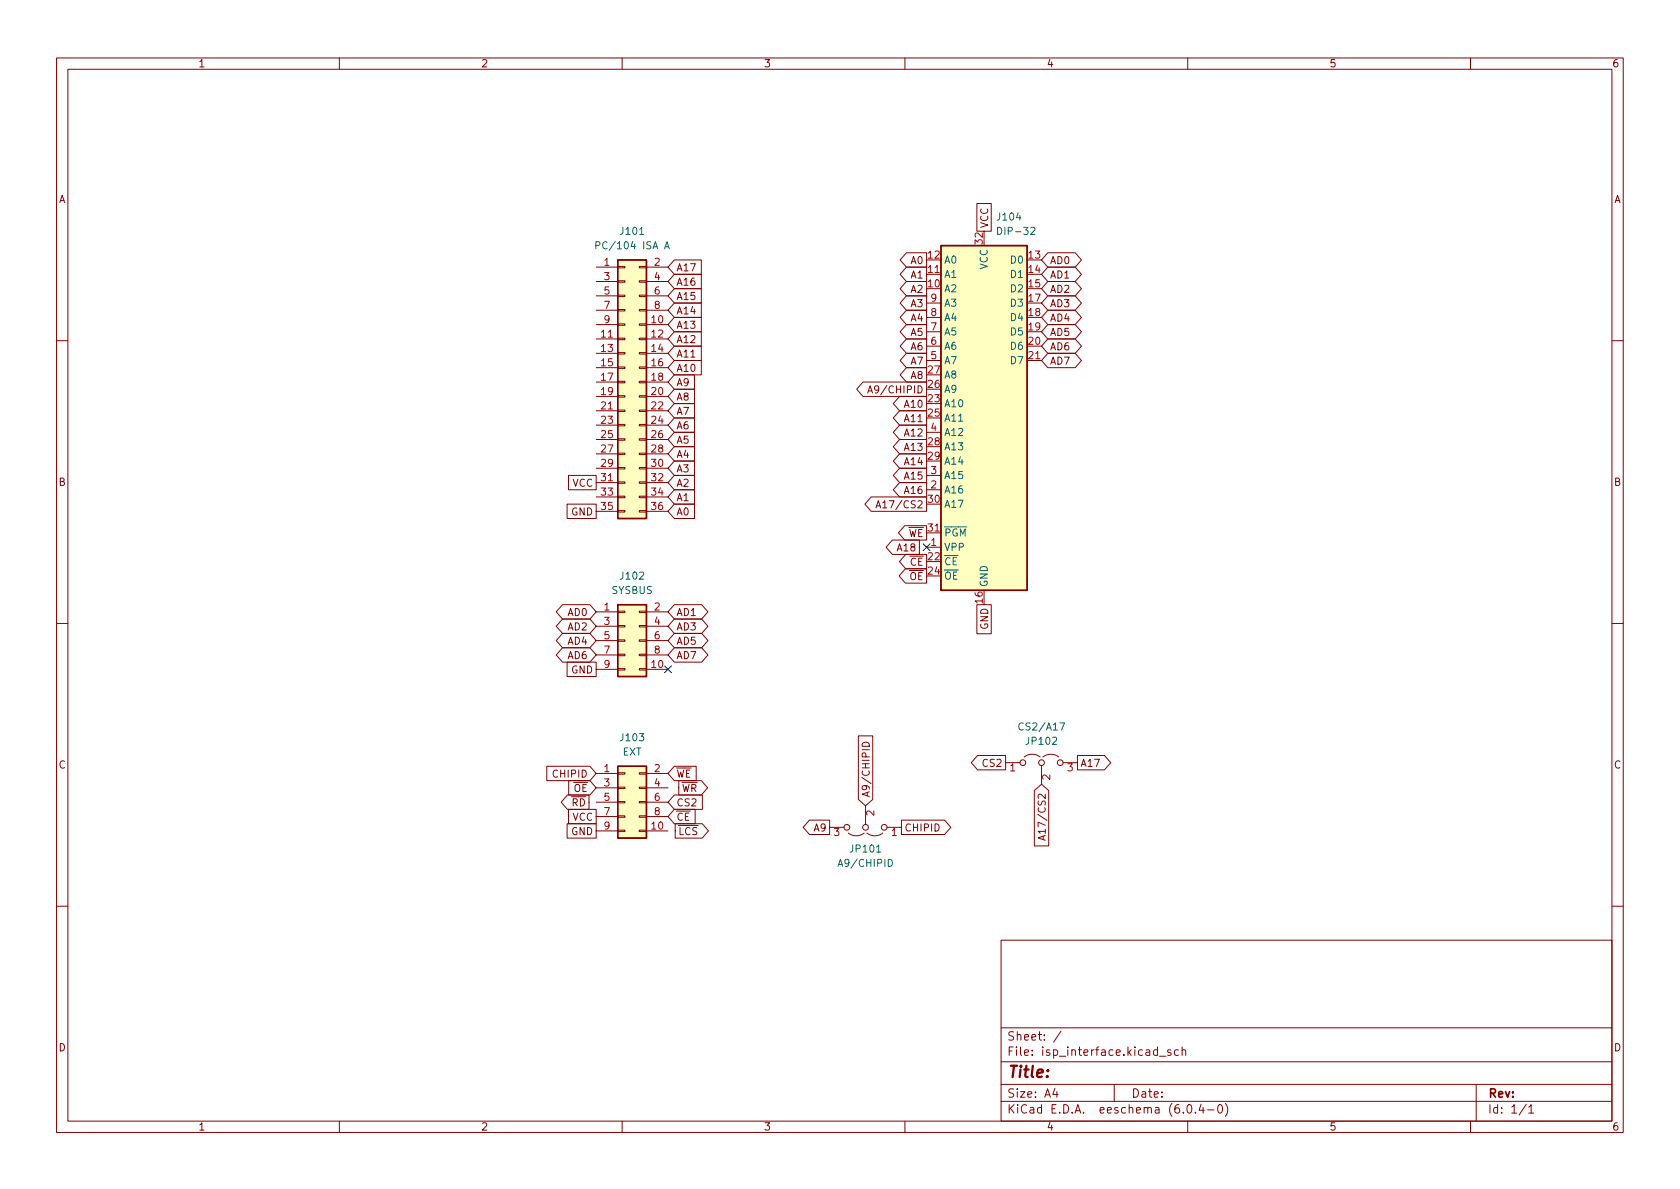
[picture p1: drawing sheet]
<svg xmlns="http://www.w3.org/2000/svg" width="297mm" height="210mm" viewBox="0 0 297 210" stroke-linecap="round" stroke-linejoin="round" font-family="sans-serif">
<g fill="none" stroke="#840000" stroke-width=".18">
<path d="M10 10.2h277v190.1h-277zM12 12.2h273v186.1h-273zM60 10.2v2M110 10.2v2M160 10.2v2M210 10.2v2M260 10.2v2M172.7 36h2.6v4.9h-2.6zM105.4 47.2h3.8M105.4 57.4h3.8M105.4 59.9h3.8M105.4 49.8h3.8"/>
<path d="M105.4 52.3h3.8M105.4 54.9h3.8M109.2 59.8h1.3v.3h-1.3zM109.2 57.3h1.3v.2h-1.3zM109.2 54.7h1.3v.3h-1.3zM109.2 52.2h1.3v.2h-1.3zM109.2 49.7h1.3v.2h-1.3zM109.2 47.1h1.3v.3h-1.3zM113 59.8h1.3v.3h-1.3zM113 57.3h1.3v.2h-1.3zM113 54.7h1.3v.3h-1.3zM113 52.2h1.3v.2h-1.3z"/>
<path d="M113 49.7h1.3v.2h-1.3zM113 47.1h1.3v.3h-1.3zM114.3 47.2h3.8M114.3 57.4h3.8M114.3 59.9h3.8M114.3 49.8h3.8M114.3 52.3h3.8M114.3 54.9h3.8M119.2 58.7h4.8v2.5h-4.8l-1.1-1.3zM119.2 53.6h4.8v2.5h-4.8l-1.1-1.2zM119.2 48.5h4.8v2.5h-4.8l-1.1-1.2zM119.2 56.1h4.8v2.6h-4.8l-1.1-1.3z"/>
<path d="M119.2 51h4.8v2.6h-4.8l-1.1-1.3zM119.2 46h4.8v2.5h-4.8l-1.1-1.3zM160.3 44.7h3.5v2.5h-3.5l-1.1-1.2zM160.3 52.3h3.5v2.6h-3.5l-1.1-1.3zM160.3 47.2h3.5v2.6h-3.5l-1.1-1.3zM160.3 54.9h3.5v2.5h-3.5l-1.1-1.3zM160.3 49.8h3.5v2.5h-3.5l-1.1-1.3zM160.3 59.9h3.5v2.6h-3.5l-1.1-1.3zM160.3 57.4h3.5v2.5h-3.5l-1.1-1.2zM163.8 48.5h2.6M163.8 58.7h2.6M163.8 56.1h2.6"/>
<path d="M163.8 53.6h2.6M185.3 49.8h4.8l1.1 1.2-1.1 1.3h-4.8l-1.2-1.3zM185.3 47.2h4.8l1.1 1.3-1.1 1.3h-4.8l-1.2-1.3zM185.3 59.9h4.8l1.1 1.3-1.1 1.3h-4.8l-1.2-1.3zM185.3 57.4h4.8l1.1 1.3-1.1 1.2h-4.8l-1.2-1.2zM185.3 52.3h4.8l1.1 1.3-1.1 1.3h-4.8l-1.2-1.3zM185.3 44.7h4.8l1.1 1.3-1.1 1.2h-4.8l-1.2-1.2zM185.3 54.9h4.8l1.1 1.2-1.1 1.3h-4.8l-1.2-1.3zM10 60.2h2M105.4 62.5h3.8M105.4 65h3.8M105.4 67.6h3.8"/>
<path d="M105.4 70.1h3.8M105.4 72.6h3.8M105.4 75.2h3.8M105.4 77.7h3.8M109.2 77.6h1.3v.2h-1.3zM109.2 75.1h1.3v.2h-1.3zM109.2 72.5h1.3v.3h-1.3zM109.2 70h1.3v.2h-1.3zM109.2 67.4h1.3v.3h-1.3zM109.2 64.9h1.3v.2h-1.3zM109.2 62.4h1.3v.2h-1.3zM113 77.6h1.3v.2h-1.3z"/>
<path d="M113 75.1h1.3v.2h-1.3zM113 72.5h1.3v.3h-1.3zM113 70h1.3v.2h-1.3zM113 67.4h1.3v.3h-1.3zM113 64.9h1.3v.2h-1.3zM113 62.4h1.3v.2h-1.3zM114.3 62.5h3.8M114.3 65h3.8M114.3 67.6h3.8M114.3 70.1h3.8M114.3 72.6h3.8M114.3 75.2h3.8"/>
<path d="M114.3 77.7h3.8M119.2 61.2h4.8v2.5h-4.8l-1.1-1.2zM119.2 68.8h3.6v2.6h-3.6l-1.1-1.3zM119.2 63.7h4.8v2.6h-4.8l-1.1-1.3zM119.2 71.4h3.6v2.5h-3.6l-1.1-1.3zM119.2 79h3.6v2.5h-3.6l-1.1-1.2zM119.2 66.3h3.6v2.5h-3.6l-1.1-1.2zM119.2 76.4h3.6v2.6h-3.6l-1.1-1.3zM119.2 73.9h3.6v2.5h-3.6l-1.1-1.2zM152.6 67.6h11.2v2.5h-11.2l-1.1-1.3zM153.4 69.5l.4-1.3 .5 1.3M153.5 69.1h.6"/>
<path d="M159.1 75.2h4.7v2.5h-4.7l-1.2-1.3zM159.1 70.1h4.7v2.5h-4.7l-1.2-1.2zM159.1 72.6h4.7v2.6h-4.7l-1.2-1.3zM159.1 77.7h4.7v2.6h-4.7l-1.2-1.3zM160.3 62.5h3.5v2.5h-3.5l-1.1-1.3zM160.3 65h3.5v2.6h-3.5l-1.1-1.3zM163.8 63.7h2.6M163.8 76.4h2.6M163.8 61.2h2.6M181.6 63.7h2.5M185.3 62.5h4.8l1.1 1.2-1.1 1.3h-4.8l-1.2-1.3zM285 60.2h2"/>
<path d="M100.3 89.1h5.1v2.6h-5.1zM100.5 84.1h4.9v2.5h-4.9zM105.4 80.3h3.8M105.4 82.8h3.8M105.4 85.3h3.8M105.4 87.9h3.8M105.4 90.4h3.8M109.2 90.3h1.3v.2h-1.3zM109.2 87.8h1.3v.2h-1.3zM109.2 85.2h1.3v.3h-1.3zM109.2 82.7h1.3v.2h-1.3zM109.2 80.1h1.3v.3h-1.3z"/>
<path d="M113 90.3h1.3v.2h-1.3zM113 87.8h1.3v.2h-1.3zM113 85.2h1.3v.3h-1.3zM113 82.7h1.3v.2h-1.3zM113 80.1h1.3v.3h-1.3zM114.3 80.3h3.8M114.3 82.8h3.8M114.3 85.3h3.8M114.3 87.9h3.8M114.3 90.4h3.8M119.2 81.5h3.6v2.6h-3.6l-1.1-1.3zM119.2 86.6h3.6v2.5h-3.6l-1.1-1.2z"/>
<path d="M119.2 89.1h3.6v2.6h-3.6l-1.1-1.3zM119.2 84.1h3.6v2.5h-3.6l-1.1-1.3zM154 87.9h9.8v2.5h-9.8l-1.1-1.3zM154.9 89.8l.4-1.3 .4 1.3M155 89.5h.6M157.8 95.5h4.8v2.5h-4.8l-1.1-1.2zM159.1 80.3h4.7v2.5h-4.7l-1.2-1.3zM159.1 82.8h4.7v2.5h-4.7l-1.2-1.2zM159.1 85.3h4.7v2.6h-4.7l-1.2-1.3zM160 93h3.8v2.5h-3.8l-1.2-1.3zM160.1 98h3.7v2.6h-3.7l-1.1-1.3zM163.8 96.8h2.6"/>
<path d="M163.8 86.6h2.6M163.8 84.1h2.6M163.8 94.2h2.6M10 110.2h2M99.5 112h4.8l1.1 1.3-1.1 1.2h-4.8l-1.2-1.2zM99.5 114.5h4.8l1.1 1.3-1.1 1.3h-4.8l-1.2-1.3zM99.5 109.5h4.8l1.1 1.2-1.1 1.3h-4.8l-1.2-1.3zM99.5 106.9h4.8l1.1 1.3-1.1 1.3h-4.8l-1.2-1.3zM100.3 117.1h5.1v2.5h-5.1zM105.4 108.2h3.8M105.4 118.4h3.8M105.4 110.7h3.8"/>
<path d="M105.4 113.3h3.8M105.4 115.8h3.8M109.2 118.2h1.3v.3h-1.3zM109.2 115.7h1.3v.2h-1.3zM109.2 113.2h1.3v.2h-1.3zM109.2 110.6h1.3v.3h-1.3zM109.2 108.1h1.3v.2h-1.3zM113 118.2h1.3v.3h-1.3zM113 115.7h1.3v.2h-1.3zM113 113.2h1.3v.2h-1.3zM113 110.6h1.3v.3h-1.3zM113 108.1h1.3v.2h-1.3z"/>
<path d="M114.3 108.2h3.8M114.3 118.4h3.8M114.3 110.7h3.8M114.3 113.3h3.8M114.3 115.8h3.8M119.2 106.9h4.9l1.1 1.3-1.1 1.3h-4.9l-1.1-1.3zM119.2 112h4.9l1.1 1.3-1.1 1.2h-4.9l-1.1-1.2zM119.2 109.5h4.9l1.1 1.2-1.1 1.3h-4.9l-1.1-1.3zM119.2 114.5h4.9l1.1 1.3-1.1 1.3h-4.9l-1.1-1.3zM160.1 100.6h3.7v2.5h-3.7l-1.1-1.3zM172.7 106.9h2.6v5.2h-2.6zM285 110.2h2"/>
<path d="M96.7 135.5h7.6l1.1 1.3-1.1 1.2h-7.6zM100.5 138h3.8l1.1 1.3-1.1 1.3h-3.8zM105.4 136.8h3.8M105.4 139.3h3.8M109.2 139.2h1.3v.2h-1.3zM109.2 136.6h1.3v.3h-1.3zM113 139.2h1.3v.2h-1.3zM113 136.6h1.3v.3h-1.3zM114.3 136.8h3.8M114.3 139.3h3.8M119.2 135.5h3.9v2.5h-3.9l-1.1-1.2zM120 138h4l1.1 1.3-1.1 1.3h-4z"/>
<path d="M151.8 130.1h2.5v11.3l-1.3 1.1-1.2-1.1zM152.6 131.4a.66 .66 0 0 1 .8-.1 .66 .66 0 0 1 .3 .7h-1.3zM172.8 133.6h5v2.5h-5l-1.1-1.2zM177.8 134.9h2.5M181.1 133.9a2.26 2.26 0 0 1 2.8 0M182.9 139.8l1.2-1.1 1.3 1.1v9.8h-2.5zM184.1 135.4v3.3M184.4 133.9a2.26 2.26 0 0 1 2.8 0M188 134.9h2.5M190.5 133.6h4.8l1.1 1.3-1.1 1.2h-4.8zM100.3 145.7h5.1v2.5h-5.1zM100.3 140.6h3.8v2.5h-3.8l-1.1-1.2z"/>
<path d="M100.5 143.1h4.9v2.6h-4.9zM105.4 146.9h3.8M105.4 141.9h3.8M105.4 144.4h3.8M109.2 146.8h1.3v.3h-1.3zM109.2 144.3h1.3v.2h-1.3zM109.2 141.7h1.3v.3h-1.3zM113 146.8h1.3v.3h-1.3zM113 144.3h1.3v.2h-1.3zM113 141.7h1.3v.3h-1.3zM114.3 146.9h3.8M114.3 141.9h3.8"/>
<path d="M114.3 144.4h3.8M119.2 143.1h3.7v2.6h-3.7l-1.1-1.3zM119.2 140.6h5v2.5h-5l-1.1-1.2zM119.4 145.7h4.8l1.1 1.2-1.1 1.3h-4.8zM120.2 146.3v1.3h.6M122 146.4a.6 .6 0 0 0-.8 .5 .6 .6 0 0 0 .5 .7l.3-.1M123.2 146.4l-.5-.1-.2 .3 .1 .3 .5 .2v.4l-.1 .1-.5-.1M143.1 145h3.6v2.6h-3.6l-1.1-1.3zM146.7 146.3h2.5M150 147.3a2.26 2.26 0 0 0 2.8 0M153 142.5v3.3M153.3 147.3a2.26 2.26 0 0 0 2.8 0"/>
<path d="M156.8 146.3h2.6M159.4 145h7.6l1.1 1.3-1.1 1.3h-7.6zM184.5 147.9v.6M184.8 147.7l-1.3 .5 1.3 .4M10 160.2h2M177 166.3h108v32h-108zM285 160.2h2M60 198.3v2M110 198.3v2M160 198.3v2M177 194.8h108M177 191.8h108"/>
<path d="M177 187.8h108M177 181.8h108M186.5 192.5l-.4 1h1M186.9 193v1M187.6 182.4l-1.3 1.9M197 191.8v3M205 186.8h1.1M207 185.7l-.4-.1-.2 .2 .1 .3 .5 .1v.4h-.6M208.4 185.7l-.5-.1-.3 .3v.4l.2 .3h.6M209 185.8l.2-.2 .4 .1v.9M209 185.1v1.5M210 198.3v2"/>
<path d="M210.1 195.4l.1-.1a.81 .81 0 0 1 .6 .7 .81 .81 0 0 1-.3 .8h-.1a.81 .81 0 0 1-.6-.6 .81 .81 0 0 1 .3-.8zM211.4 196.7v.1M212.4 195.3l-.4 1h.9M212.7 195.8v1M213.5 196.3h1.1M215.5 195.4l.1-.1a.81 .81 0 0 1 .6 .7 .81 .81 0 0 1-.3 .8h-.1a.81 .81 0 0 1-.6-.6 .81 .81 0 0 1 .3-.8zM216.6 195.1a1.72 1.72 0 0 1 0 2.3M260 198.3v2M261 191.8v6.5M269.9 195.3l-1.3 1.9M270.3 195.8l.4-.5v1.5M270.3 196.8h.9"/>
<circle cx="180.8" cy="134.9" r=".51"/>
<circle cx="184.2" cy="134.9" r=".51"/>
<circle cx="187.5" cy="134.9" r=".51"/>
<circle cx="149.7" cy="146.3" r=".51"/>
<circle cx="153" cy="146.3" r=".51"/>
<circle cx="156.3" cy="146.3" r=".51"/>
</g>
<path d="M105.3 43.4l.7-.1 .1-.1-.1-.3-.7-.2v1.3M117.5 44l.4-1.3 .5 1.3M117.6 43.6h.6M176.4 40.2a.64 .64 0 0 1 .7 .6 .64 .64 0 0 1-.7 .7zM182.3 40.3l.4-.1 .3 .4-.8 .9h.8M187.4 127.8h.8l-.5 1.3" fill="none" stroke="#006464" stroke-width=".18"/>
<g fill="#ffffc2" stroke="#ffffc2" stroke-width=".18">
<path d="M109.2 135.5h5.1v12.7h-5.1z"/>
<path d="M109.2 106.9h5.1v12.7h-5.1z"/>
<path d="M109.2 46h5.1v45.7h-5.1z"/>
<path d="M166.4 43.4h15.2v61h-15.2z"/>
</g>
<path d="M109.2 46h5.1v45.7h-5.1zM166.4 43.4h15.2v61h-15.2zM109.2 106.9h5.1v12.7h-5.1zM109.2 135.5h5.1v12.7h-5.1z" fill="none" stroke="#840000" stroke-width=".25"/>
<path d="M163.2 96.2l1.2 1.2M164.4 96.2l-1.2 1.2M117.5 117.7l1.2 1.3M118.7 117.7l-1.2 1.3" fill="none" stroke="#000084" stroke-width=".18"/>
<text font-size="2.8" fill="#840000" x="178" y="190.6">Title:</text>
<g font-size="2.1" fill="#840000">
<text x="178" y="184">Sheet: /</text>
<text x="178" y="186.7">File: isp_interface.kicad_sch</text>
<text x="178" y="196.9">KiCad E.D.A. eeschema (6.0.4-0)</text>
<text x="178" y="194.1">Size: A4</text>
<text x="200" y="194.1">Date:</text>
<text x="263" y="194.1">Rev:</text>
<text x="263" y="196.9">Id: 1/1</text>
</g>
<g font-size="1.8" fill="#840000">
<text x="35" y="11.9">1</text>
<text x="85" y="11.9">2</text>
<text x="135" y="11.9">3</text>
<text x="185" y="11.9">4</text>
<text x="235" y="11.9">5</text>
<text x="285" y="11.9">6</text>
<text x="10.3" y="35.9">A</text>
<text x="285.3" y="35.9">A</text>
<text x="174.7" y="40.4" transform="rotate(-90 174.7 40.4)">VCC</text>
<text x="119.5" y="48">A17</text>
<text x="161.1" y="46.7">A0</text>
<text x="185.6" y="46.7">AD0</text>
<text x="119.5" y="50.5">A16</text>
<text x="119.5" y="53">A15</text>
<text x="161.1" y="49.2">A1</text>
<text x="161.1" y="51.8">A2</text>
<text x="185.6" y="51.8">AD2</text>
<text x="185.6" y="49.2">AD1</text>
<text x="119.5" y="55.6">A14</text>
<text x="119.5" y="58.1">A13</text>
<text x="161.1" y="54.3">A3</text>
<text x="161.1" y="56.9">A4</text>
<text x="161.1" y="59.4">A5</text>
<text x="185.6" y="59.4">AD5</text>
<text x="185.6" y="54.3">AD3</text>
<text x="185.6" y="56.9">AD4</text>
<text x="119.5" y="60.7">A12</text>
<text x="119.5" y="63.2">A11</text>
<text x="119.5" y="65.7">A10</text>
<text x="161.1" y="61.9">A6</text>
<text x="161.1" y="64.5">A7</text>
<text x="185.6" y="61.9">AD6</text>
<text x="185.6" y="64.5">AD7</text>
<text x="119.5" y="70.8">A8</text>
<text x="119.5" y="68.3">A9</text>
<text x="154.6" y="69.6">A9/CHIPID</text>
<text x="161.1" y="67">A8</text>
<text x="119.5" y="73.4">A7</text>
<text x="119.5" y="75.9">A6</text>
<text x="160.1" y="77.2">A12</text>
<text x="160.1" y="72.1">A10</text>
<text x="160.1" y="74.6">A11</text>
<text x="119.5" y="81">A4</text>
<text x="119.5" y="78.4">A5</text>
<text x="119.5" y="83.5">A3</text>
<text x="160.1" y="82.3">A14</text>
<text x="160.1" y="79.7">A13</text>
<text x="10.3" y="85.9">B</text>
<text x="101.2" y="86.1">VCC</text>
<text x="119.5" y="88.6">A1</text>
<text x="119.5" y="86.1">A2</text>
<text x="156.2" y="89.9">A17/CS2</text>
<text x="160.1" y="84.8">A15</text>
<text x="160.1" y="87.3">A16</text>
<text x="285.3" y="85.9">B</text>
<text x="101" y="91.1">GND</text>
<text x="119.5" y="91.1">A0</text>
<text x="159.1" y="95">~{WE}</text>
<text x="158.8" y="97.5">A18</text>
<text x="159.5" y="100">~{CE}</text>
<text x="159.4" y="102.6">~{OE}</text>
<text x="100.4" y="111.5">AD2</text>
<text x="100.4" y="108.9">AD0</text>
<text x="119.5" y="108.9">AD1</text>
<text x="119.5" y="111.5">AD3</text>
<text x="174.7" y="111.3" transform="rotate(-90 174.7 111.3)">GND</text>
<text x="100.4" y="114">AD4</text>
<text x="100.4" y="116.5">AD6</text>
<text x="101" y="119.1">GND</text>
<text x="119.5" y="114">AD5</text>
<text x="119.5" y="116.5">AD7</text>
<text x="10.3" y="135.9">C</text>
<text x="98" y="137.5">CHIPID</text>
<text x="119.5" y="137.5">~{WE}</text>
<text x="173.9" y="135.6">CS2</text>
<text x="191" y="135.6">A17</text>
<text x="285.3" y="135.9">C</text>
<text x="99.7" y="142.6">~{RD}</text>
<text x="100" y="140">~{OE}</text>
<text x="119.5" y="142.6">CS2</text>
<text x="120.5" y="140">~{WR}</text>
<text x="153.8" y="141.1" transform="rotate(-90 153.8 141.1)">A9/CHIPID</text>
<text x="101" y="147.7">GND</text>
<text x="101.2" y="145.1">VCC</text>
<text x="119.5" y="145.1">~{CE}</text>
<text x="143.9" y="147">A9</text>
<text x="159.9" y="147">CHIPID</text>
<text x="184.9" y="147.3" transform="rotate(-90 184.9 147.3)">A17/CS2</text>
<text x="10.3" y="185.9">D</text>
<text x="285.3" y="185.9">D</text>
<text x="35" y="199.9">1</text>
<text x="85" y="199.9">2</text>
<text x="135" y="199.9">3</text>
<text x="185" y="199.9">4</text>
<text x="235" y="199.9">5</text>
<text x="285" y="199.9">6</text>
</g>
<g font-size="1.8" fill="#006464">
<text x="109.8" y="41.5">J101</text>
<text x="176.4" y="39">J104</text>
<text x="176.9" y="41.5">DIP-32</text>
<text x="106.2" y="44.1">PC/104 ISA A</text>
<text x="166.9" y="46.6">A0</text>
<text x="174.6" y="47.7" transform="rotate(-90 174.6 47.7)">VCC</text>
<text x="178.8" y="46.6">D0</text>
<text x="166.9" y="51.7">A2</text>
<text x="166.9" y="49.1">A1</text>
<text x="178.8" y="49.1">D1</text>
<text x="178.8" y="51.7">D2</text>
<text x="166.9" y="59.3">A5</text>
<text x="166.9" y="56.8">A4</text>
<text x="166.9" y="54.2">A3</text>
<text x="178.8" y="54.2">D3</text>
<text x="178.8" y="56.8">D4</text>
<text x="178.8" y="59.3">D5</text>
<text x="166.9" y="64.4">A7</text>
<text x="166.9" y="61.8">A6</text>
<text x="178.8" y="61.8">D6</text>
<text x="178.8" y="64.4">D7</text>
<text x="166.9" y="69.5">A9</text>
<text x="166.9" y="66.9">A8</text>
<text x="166.9" y="72">A10</text>
<text x="166.9" y="74.5">A11</text>
<text x="166.9" y="77.1">A12</text>
<text x="166.9" y="79.6">A13</text>
<text x="166.9" y="82.2">A14</text>
<text x="166.9" y="87.2">A16</text>
<text x="166.9" y="84.7">A15</text>
<text x="166.9" y="89.8">A17</text>
<text x="166.9" y="94.9">~{PGM}</text>
<text x="166.9" y="97.4">VPP</text>
<text x="166.9" y="99.9">~{CE}</text>
<text x="108.1" y="105">SYSBUS</text>
<text x="109.8" y="102.5">J102</text>
<text x="166.9" y="102.5">~{OE}</text>
<text x="174.6" y="103.9" transform="rotate(-90 174.6 103.9)">GND</text>
<text x="109.8" y="131.1">J103</text>
<text x="180.6" y="129.2">CS2/A17</text>
<text x="181.6" y="131.7">JP102</text>
<text x="110" y="133.6">EXT</text>
<text x="148.7" y="153.3">A9/CHIPID</text>
<text x="150.5" y="150.7">JP101</text>
</g>
<g font-size="1.8" fill="#a90000">
<text x="106.8" y="47">1</text>
<text x="115.7" y="47">2</text>
<text x="164.1" y="45.7">12</text>
<text x="173.7" y="43.1" transform="rotate(-90 173.7 43.1)">32</text>
<text x="181.9" y="45.7">13</text>
<text x="106.8" y="49.5">3</text>
<text x="106.8" y="52.1">5</text>
<text x="115.7" y="49.5">4</text>
<text x="115.7" y="52.1">6</text>
<text x="164.1" y="50.8">10</text>
<text x="164.1" y="48.3">11</text>
<text x="164.6" y="53.3">9</text>
<text x="181.9" y="48.3">14</text>
<text x="181.9" y="50.8">15</text>
<text x="181.9" y="53.3">17</text>
<text x="106.3" y="59.7">11</text>
<text x="106.8" y="54.6">7</text>
<text x="106.8" y="57.1">9</text>
<text x="115.2" y="57.1">10</text>
<text x="115.2" y="59.7">12</text>
<text x="115.7" y="54.6">8</text>
<text x="164.6" y="58.4">7</text>
<text x="164.6" y="55.9">8</text>
<text x="181.9" y="55.9">18</text>
<text x="181.9" y="58.4">19</text>
<text x="106.3" y="62.2">13</text>
<text x="106.3" y="64.8">15</text>
<text x="115.2" y="62.2">14</text>
<text x="115.2" y="64.8">16</text>
<text x="164.6" y="63.5">5</text>
<text x="164.6" y="61">6</text>
<text x="181.9" y="61">20</text>
<text x="181.9" y="63.5">21</text>
<text x="106.3" y="67.3">17</text>
<text x="106.3" y="69.8">19</text>
<text x="115.2" y="67.3">18</text>
<text x="115.2" y="69.8">20</text>
<text x="164.1" y="71.1">23</text>
<text x="164.1" y="68.6">26</text>
<text x="164.1" y="66">27</text>
<text x="106.3" y="72.4">21</text>
<text x="106.3" y="74.9">23</text>
<text x="106.3" y="77.5">25</text>
<text x="115.2" y="72.4">22</text>
<text x="115.2" y="74.9">24</text>
<text x="115.2" y="77.5">26</text>
<text x="164.1" y="73.7">25</text>
<text x="164.6" y="76.2">4</text>
<text x="106.3" y="80">27</text>
<text x="106.3" y="82.5">29</text>
<text x="115.2" y="80">28</text>
<text x="115.2" y="82.5">30</text>
<text x="164.1" y="78.7">28</text>
<text x="164.1" y="81.3">29</text>
<text x="164.6" y="83.8">3</text>
<text x="106.3" y="85.1">31</text>
<text x="106.3" y="87.6">33</text>
<text x="115.2" y="85.1">32</text>
<text x="115.2" y="87.6">34</text>
<text x="164.1" y="88.9">30</text>
<text x="164.6" y="86.4">2</text>
<text x="106.3" y="90.2">35</text>
<text x="115.2" y="90.2">36</text>
<text x="164.1" y="94">31</text>
<text x="164.1" y="99.1">22</text>
<text x="164.1" y="101.6">24</text>
<text x="164.6" y="96.5">1</text>
<text x="106.8" y="107.9">1</text>
<text x="115.7" y="107.9">2</text>
<text x="173.7" y="106.6" transform="rotate(-90 173.7 106.6)">16</text>
<text x="106.8" y="110.5">3</text>
<text x="106.8" y="113">5</text>
<text x="115.7" y="110.5">4</text>
<text x="115.7" y="113">6</text>
<text x="106.8" y="115.6">7</text>
<text x="106.8" y="118.1">9</text>
<text x="115.2" y="118.1">10</text>
<text x="115.7" y="115.6">8</text>
<text x="106.8" y="136.5">1</text>
<text x="115.7" y="136.5">2</text>
<text x="178.6" y="136.4">1</text>
<text x="185.7" y="137.9" transform="rotate(-90 185.7 137.9)">2</text>
<text x="188.7" y="136.4">3</text>
<text x="106.8" y="139.1">3</text>
<text x="106.8" y="141.6">5</text>
<text x="115.7" y="139.1">4</text>
<text x="115.7" y="141.6">6</text>
<text x="106.8" y="144.1">7</text>
<text x="106.8" y="146.7">9</text>
<text x="115.2" y="146.7">10</text>
<text x="115.7" y="144.1">8</text>
<text x="147.5" y="147.8">3</text>
<text x="154.6" y="144.3" transform="rotate(-90 154.6 144.3)">2</text>
<text x="157.6" y="147.8">1</text>
</g>
</svg>
